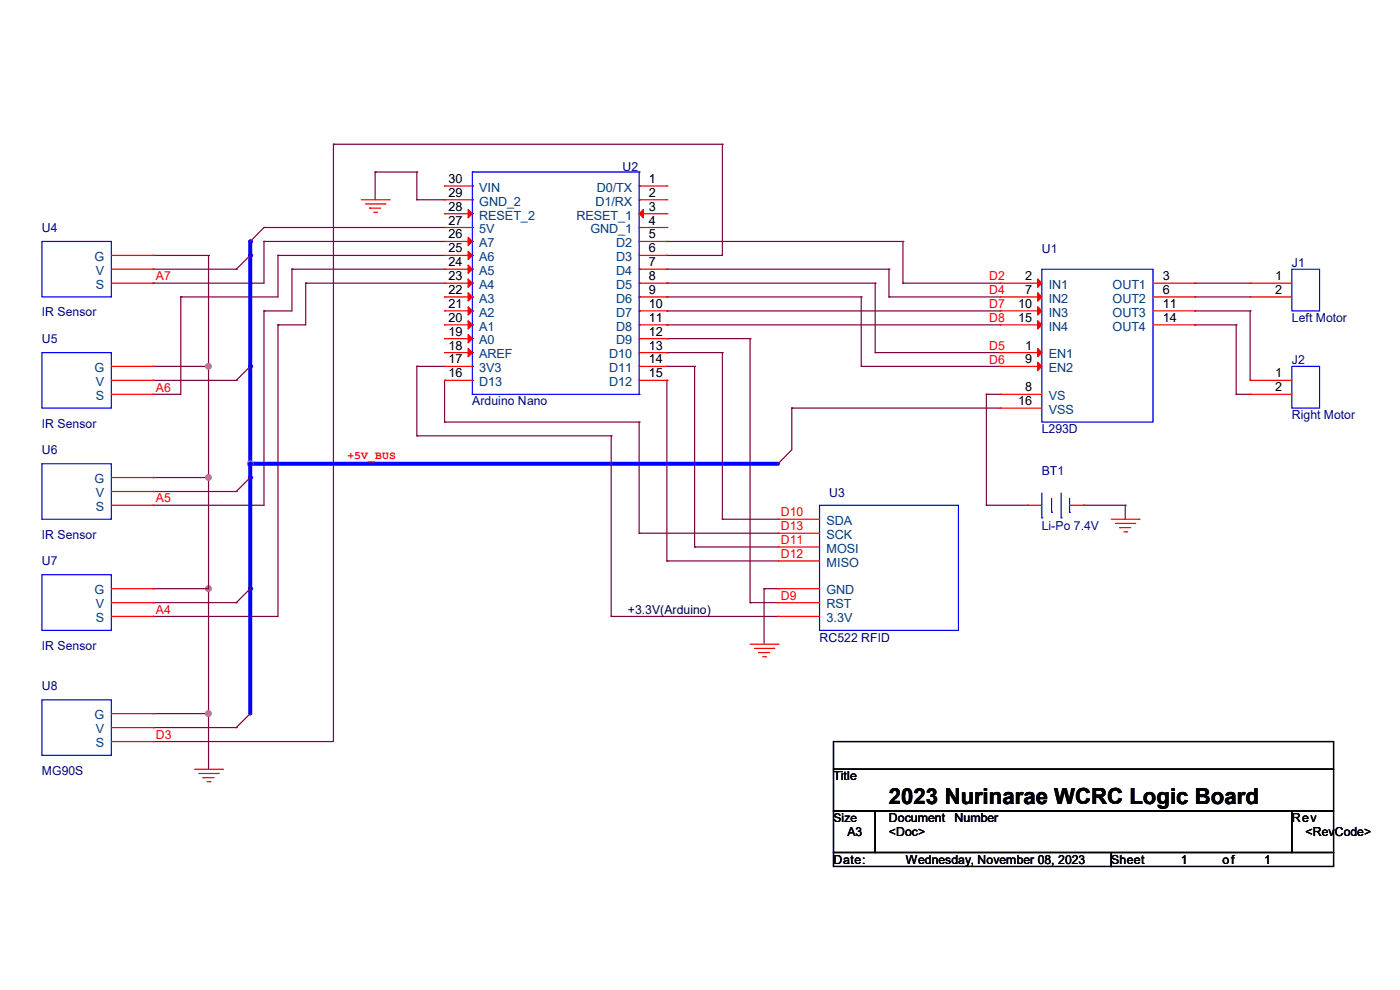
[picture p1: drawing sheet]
<svg xmlns="http://www.w3.org/2000/svg" width="297mm" height="210mm" viewBox="0 0 297 210" stroke-linecap="round" stroke-linejoin="round" font-family="sans-serif">
<g fill="none" stroke="#800040" stroke-width=".25">
<path d="M70.7 30.6h.1M70.7 30.6h82.5M70.7 30.6v126.7h-38.2M153.2 30.6h.1M153.2 30.6v23.6h-11.7M56 48.3h.1M56 51.2h.1M56 51.2v8.9h-23.5M56 51.2h38.3M56 48.3h38.3M59 54.2h.1M59 54.2v8.8h-20.6"/>
<path d="M59 54.2h35.3M61.9 57.1h.1M61.9 57.1v8.9h-5.9M61.9 57.1h32.4M141.5 51.2h.1M141.5 57.1h.1M141.5 54.2h.1M141.5 51.2h50.1M141.5 57.1h47.1M188.6 57.1h.1M188.6 57.1v5.9M191.6 51.2h.1"/>
<path d="M191.6 51.2v8.9M32.5 60.1h.1M38.4 63h.1M38.4 63v20.7h-5.9M56 66h.1M56 66v41.2h-23.5M59 68.9h.1M59 68.9v61.9h-26.5M64.9 60.1h.1M64.9 60.1h29.4M64.9 60.1v8.8h-5.9M88.4 77.7h.1"/>
<path d="M88.4 77.7h5.9M141.5 66h.1M141.5 68.9h.1M141.5 60.1h.1M141.5 63h.1M141.5 71.8h.1M141.5 74.8h.1M141.5 77.7h.1M141.5 60.1h44.2M141.5 63h41.2M141.5 66h70.7M141.5 68.9h70.7"/>
<path d="M141.5 74.8h11.7M141.5 77.7h5.9M141.5 71.8h17.6M147.4 77.7h.1M147.4 77.7v38.3M153.2 74.8h.1M153.2 74.8v35.4M159.1 71.8h.1M159.1 71.8v56M182.7 63h.1M182.7 77.7h.1M182.7 63v14.7"/>
<path d="M182.7 77.7h29.5M185.7 74.8h.1M185.7 60.1h.1M185.7 74.8h26.5M185.7 60.1v14.7M188.6 63h.1M188.6 63h23.6M191.6 60.1h.1M191.6 60.1h20.6M253.4 60.1h.1M253.4 63h.1M253.4 66h.1"/>
<path d="M253.4 68.9h.1M253.4 60.1h11.8M253.4 63h11.8M253.4 66h11.8M253.4 68.9h8.9M262.3 68.9h.1M262.3 68.9v14.8M265.2 66h.1M265.2 66v14.7M32.5 80.7h.1M32.5 83.7h.1M32.5 80.7h17.6"/>
<path d="M94.3 89.5h.1M94.3 80.7h.1M94.3 89.5h41.3M94.3 80.7v8.8M135.6 89.5h.1M135.6 89.5v23.6M141.5 80.7h.1M141.5 80.7v38.3M209.3 83.7h.1M209.3 83.7h2.9M209.3 83.7v23.5M262.3 83.7h.1"/>
<path d="M262.3 83.7h2.9M32.5 104.3h.1M32.5 107.2h.1M32.5 104.3h17.6M135.6 113.1h.1M135.6 113.1h29.5M141.5 119h.1M141.5 119h23.6M147.4 116h.1M147.4 116h17.7M153.2 110.2h.1M153.2 110.2h11.9"/>
<path d="M32.5 130.8h.1M32.5 127.8h.1M32.5 127.8h17.6M129.7 130.8h.1M129.7 130.8h35.4M159.1 127.8h.1M159.1 127.8h6M32.5 154.3h.1M32.5 157.3h.1M32.5 151.4h.1M32.5 154.3h17.6M32.5 151.4h11.7"/>
</g>
<path d="M53.1 51.2v3" fill="none" stroke="#00f" stroke-width=".85"/>
<circle cx="53.1" cy="51.2" r=".42" fill="#00f"/>
<path d="M53.1 54.2v23.5" fill="none" stroke="#00f" stroke-width=".85"/>
<circle cx="53.1" cy="54.2" r=".42" fill="#00f"/>
<path d="M53.1 77.7v20.7" fill="none" stroke="#00f" stroke-width=".85"/>
<circle cx="53.1" cy="77.7" r=".42" fill="#00f"/>
<path d="M53.1 101.3v23.6" fill="none" stroke="#00f" stroke-width=".85"/>
<circle cx="53.1" cy="101.3" r=".42" fill="#00f"/>
<path d="M53.1 124.9v26.5" fill="none" stroke="#00f" stroke-width=".85"/>
<circle cx="53.1" cy="124.9" r=".42" fill="#00f"/>
<path d="M53.1 98.4h112" fill="none" stroke="#00f" stroke-width=".85"/>
<circle cx="53.1" cy="98.4" r=".42" fill="#00f"/>
<circle cx="53.1" cy="98.4" r=".57" fill="#f0f" stroke="#f0f" stroke-width=".25"/>
<path d="M53.1 98.4v2.9" fill="none" stroke="#00f" stroke-width=".85"/>
<circle cx="53.1" cy="98.4" r=".42" fill="#00f"/>
<g fill="none" stroke="#800040" stroke-width=".25">
<path d="M79.6 36.5h.1M79.6 36.5h8.8M79.6 36.5v5.9M88.4 36.5h.1M88.4 36.5v5.9M32.5 57.1h.1M32.5 54.2h.1M32.5 57.1h17.6M32.5 54.2h11.7M44.2 54.2h.1M44.2 54.2v109M50.1 57.1h.1"/>
<path d="M53.1 51.2h.1M53.1 54.2l-3 2.9M56 48.3l-2.9 2.9M88.4 42.4h.1M88.4 42.4h5.9M32.5 77.7h.1M32.5 77.7h11.7M44.2 77.7h.1M53.1 77.7l-3 3M88.4 77.7h.1M88.4 77.7v14.8M50.1 80.7h.1"/>
<path d="M88.4 92.5h.1M88.4 92.5h41.3M129.7 92.5h.1M129.7 92.5v38.3M165.1 98.4h.1M168 86.6h.1M168 86.6v8.8l-2.9 3M168 86.6h44.2M32.5 101.3h.1M32.5 101.3h11.7M44.2 101.3h.1M50.1 104.3h.1"/>
<path d="M53.1 101.3l-3 3M209.3 107.2h.1M209.3 107.2h8.8M229.9 107.2h.1M229.9 107.2h8.8M238.7 107.2h.1M238.7 107.2v3M32.5 124.9h.1M32.5 124.9h11.7M44.2 124.9h.1M50.1 127.8h.1M53.1 124.9l-3 2.9"/>
<path d="M162.1 124.9h.1M162.1 124.9h3M162.1 124.9v11.8M44.2 151.4h.1M50.1 154.3h.1M53.1 151.4l-3 2.9"/>
</g>
<g fill="#f0f" stroke="#f0f" stroke-width=".25">
<circle cx="44.2" cy="151.4" r=".57"/>
<circle cx="44.2" cy="124.9" r=".57"/>
<circle cx="44.2" cy="101.3" r=".57"/>
<circle cx="44.2" cy="77.7" r=".57"/>
</g>
<g fill="none" stroke="#f00" stroke-width=".25">
<path d="M94.3 39.5h.1M94.3 39.5h5.9M135.6 39.5h5.9M141.5 39.5h.1M23.6 54.2h8.9M23.6 57.1h8.9M32.5 57.1h.1M32.5 54.2h.1M76.7 42.4h5.8M77.5 43.3h4.2M78.4 44.2h.1M78.4 44.2h2.4"/>
<path d="M79.3 45h.6M79.9 45h.1M81.7 43.3h.1M82.5 42.4h.1M94.3 57.1h.1M94.3 54.2h.1M94.3 51.2h.1M94.3 48.3h.1M94.3 45.3h.1M94.3 42.4h.1M94.3 42.4h5.9M94.3 45.3h5.9"/>
<path d="M94.3 48.3h5.9M94.3 51.2h5.9M94.3 54.2h5.9M94.3 57.1h5.9M135.6 42.4h5.9M135.6 45.3h5.9M135.6 48.3h5.9M135.6 51.2h5.9M135.6 54.2h5.9M135.6 57.1h5.9M141.5 42.4h.1M141.5 45.3h.1"/>
<path d="M141.5 48.3h.1M141.5 51.2h.1M141.5 54.2h.1M141.5 57.1h.1M23.6 60.1h8.9M23.6 77.7h8.9M32.5 60.1h.1M32.5 77.7h.1M94.3 77.7h.1M94.3 74.8h.1M94.3 71.8h.1M94.3 68.9h.1"/>
<path d="M94.3 66h.1M94.3 63h.1M94.3 60.1h.1M94.3 60.1h5.9M94.3 63h5.9M94.3 66h5.9M94.3 68.9h5.9M94.3 71.8h5.9M94.3 74.8h5.9M94.3 77.7h5.9M135.6 60.1h5.9M135.6 63h5.9"/>
<path d="M135.6 66h5.9M135.6 68.9h5.9M135.6 71.8h5.9M135.6 74.8h5.9M135.6 77.7h5.9M141.5 60.1h.1M141.5 63h.1M141.5 66h.1M141.5 68.9h.1M141.5 71.8h.1M141.5 74.8h.1M141.5 77.7h.1"/>
<path d="M212.2 60.1h.1M212.2 63h.1M212.2 66h.1M212.2 68.9h.1M212.2 74.8h.1M212.2 77.7h.1M212.2 60.1h8.8M212.2 63h8.8M212.2 66h8.8M212.2 68.9h8.8M212.2 74.8h8.8M212.2 77.7h8.8"/>
<path d="M244.6 60.1h8.8M244.6 63h8.8M244.6 66h8.8M244.6 68.9h8.8M253.4 60.1h.1M253.4 63h.1M253.4 66h.1M253.4 68.9h.1M265.2 60.1h.1M265.2 63h.1M265.2 60.1h8.9M265.2 63h8.9"/>
<path d="M23.6 80.7h8.9M23.6 83.7h8.9M32.5 83.7h.1M32.5 80.7h.1M94.3 80.7h.1M94.3 80.7h5.9M135.6 80.7h5.9M141.5 80.7h.1M212.2 86.6h.1M212.2 83.7h.1M212.2 83.7h8.8M212.2 86.6h8.8"/>
<path d="M265.2 80.7h.1M265.2 83.7h.1M265.2 80.7h8.9M265.2 83.7h8.9M23.6 107.2h8.9M23.6 104.3h8.9M23.6 101.3h8.9M32.5 107.2h.1M32.5 104.3h.1M32.5 101.3h.1M165.1 110.2h.1M165.1 113.1h.1"/>
<path d="M165.1 116h.1M165.1 119h.1M165.1 110.2h8.8M165.1 113.1h8.8M165.1 116h8.8M165.1 119h8.8M218.1 107.2h.1M218.1 107.2h2.9M226.9 107.2h3M229.9 107.2h.1M235.8 110.2h5.8M236.6 111h4.1"/>
<path d="M237.5 111.9h.1M237.5 111.9h2.4M238.4 112.8h.6M239 112.8h.1M240.7 111h.1M241.6 110.2h.1M23.6 130.8h8.9M23.6 127.8h8.9M23.6 124.9h8.9M32.5 130.8h.1M32.5 127.8h.1M32.5 124.9h.1"/>
<path d="M159.1 136.7h6M160 137.5h4.2M160.9 138.4h.1M160.9 138.4h2.4M161.8 139.3h.6M162.4 139.3h.1M164.2 137.5h.1M165.1 136.7h.1M165.1 124.9h.1M165.1 127.8h.1M165.1 130.8h.1M165.1 130.8h8.8"/>
<path d="M165.1 127.8h8.8M165.1 124.9h8.8M23.6 157.3h8.9M23.6 154.3h8.9M23.6 151.4h8.9M32.5 157.3h.1M32.5 154.3h.1M32.5 151.4h.1M41.3 163.2h5.9M42.2 164.1h4.1M43.1 165h.1M43.1 165h2.3"/>
<path d="M43.9 165.8h.6M44.5 165.8h.1M46.3 164.1h.1M47.2 163.2h.1"/>
</g>
<path d="M176.8 157.3h106.1v5.9h-106.1zM176.8 163.2h106.1v8.8h-106.1zM176.8 172h8.9v8.8h-8.9zM185.7 172h88.4v8.8h-88.4zM274.1 172h8.8v8.8h-8.8zM176.8 180.8h59v3h-59zM235.8 180.8h47.1v3h-47.1z" fill="none" stroke="#000" stroke-width=".25"/>
<g fill="none" stroke="#00f" stroke-width=".25">
<path d="M100.2 36.5h.1M100.2 39.5h.1M100.2 36.5h35.4M100.2 36.5v47.2M135.6 36.5h.1M135.6 39.5h.1M135.6 36.5v47.2M8.9 51.2h14.7v11.8h-14.7zM100.2 51.2h.1M100.2 54.2h.1M100.2 57.1h.1M100.2 42.4h.1"/>
<path d="M100.2 48.3h.1M100.2 45.3h.1M135.6 42.4h.1M135.6 51.2h.1M135.6 54.2h.1M135.6 57.1h.1M135.6 45.3h.1M135.6 48.3h.1M221 57.1h23.6v32.4h-23.6zM274.1 57.1h5.9v8.9h-5.9zM8.9 74.8h14.7v11.8h-14.7zM100.2 60.1h.1"/>
<path d="M100.2 63h.1M100.2 66h.1M100.2 68.9h.1M100.2 71.8h.1M100.2 74.8h.1M100.2 77.7h.1M135.6 60.1h.1M135.6 63h.1M135.6 66h.1M135.6 68.9h.1M135.6 71.8h.1M135.6 74.8h.1"/>
<path d="M135.6 77.7h.1M274.1 77.7h5.9v8.9h-5.9zM8.9 98.4h14.7v11.8h-14.7zM100.2 83.7h.1M100.2 80.7h.1M100.2 83.7h35.4M135.6 83.7h.1M135.6 80.7h.1M173.9 107.2h29.4v26.5h-29.4zM221 109.9h.1M221 104.6v5.3M223.1 108.7h.1"/>
<path d="M223.1 105.7v3M225.1 109.9h.1M225.1 104.6v5.3M226.9 108.7h.1M226.9 105.7v3M8.9 121.9h14.7v11.8h-14.7zM8.9 148.5h14.7v11.7h-14.7z"/>
</g>
<g fill="#f00" stroke="#f00" stroke-width=".25">
<path d="M135.6 45.3l.9-.9v1.8z"/>
<path d="M99.3 73.9l.9 .9-.9 .9z"/>
<path d="M99.3 71l.9 .8-.9 .9z"/>
<path d="M99.3 68l.9 .9-.9 .9z"/>
<path d="M99.3 65.1l.9 .9-.9 .8z"/>
<path d="M99.3 62.1l.9 .9-.9 .9z"/>
<path d="M99.3 59.2l.9 .9-.9 .9z"/>
<path d="M99.3 56.2l.9 .9-.9 .9z"/>
<path d="M99.3 53.3l.9 .9-.9 .9z"/>
<path d="M99.3 50.3l.9 .9-.9 .9z"/>
<path d="M99.3 44.4l.9 .9-.9 .9z"/>
<path d="M220.1 59.2l.9 .9-.9 .9z"/>
<path d="M220.1 62.1l.9 .9-.9 .9z"/>
<path d="M220.1 65.1l.9 .9-.9 .8z"/>
<path d="M220.1 68l.9 .9-.9 .9z"/>
<path d="M220.1 73.9l.9 .9-.9 .9z"/>
<path d="M220.1 76.8l.9 .9-.9 .9z"/>
</g>
<text font-size="4.7" x="188.6" y="170.5">2023 Nurinarae WCRC Logic Board</text>
<g font-size="2.7">
<text x="95.2" y="41.7">29</text>
<text x="95.2" y="38.8">30</text>
<text x="137.7" y="38.8">1</text>
<text x="137.7" y="41.7">2</text>
<text x="95.2" y="47.6">27</text>
<text x="95.2" y="44.7">28</text>
<text x="137.7" y="44.7">3</text>
<text x="137.7" y="47.6">4</text>
<text x="95.2" y="53.6">25</text>
<text x="95.2" y="50.6">26</text>
<text x="137.7" y="50.6">5</text>
<text x="137.7" y="53.6">6</text>
<text x="95.2" y="59.4">23</text>
<text x="95.2" y="56.5">24</text>
<text x="137.7" y="56.5">7</text>
<text x="137.7" y="59.4">8</text>
<text x="217.5" y="59.4">2</text>
<text x="246.7" y="59.4">3</text>
<text x="270.5" y="59.4">1</text>
<text x="95.2" y="65.3">21</text>
<text x="95.2" y="62.4">22</text>
<text x="137.7" y="62.4">9</text>
<text x="137.7" y="65.3">10</text>
<text x="216" y="65.3">10</text>
<text x="217.5" y="62.4">7</text>
<text x="246.7" y="62.4">6</text>
<text x="246.7" y="65.3">11</text>
<text x="270.5" y="62.4">2</text>
<text x="95.2" y="71.2">19</text>
<text x="95.2" y="68.3">20</text>
<text x="137.7" y="68.3">11</text>
<text x="137.7" y="71.2">12</text>
<text x="216" y="68.3">15</text>
<text x="246.7" y="68.3">14</text>
<text x="95.2" y="77.1">17</text>
<text x="95.2" y="74.2">18</text>
<text x="137.7" y="74.2">13</text>
<text x="137.7" y="77.1">14</text>
<text x="217.5" y="74.2">1</text>
<text x="217.5" y="77.1">9</text>
<text x="95.2" y="80.1">16</text>
<text x="137.7" y="80.1">15</text>
<text x="217.5" y="83">8</text>
<text x="270.5" y="80.1">1</text>
<text x="270.5" y="83">2</text>
<text x="216" y="85.9">16</text>
</g>
<g font-size="2.7" fill="#004080">
<text x="101.7" y="40.7">VIN</text>
<text x="126.6" y="40.7">D0/TX</text>
<text x="101.7" y="46.6">RESET_2</text>
<text x="101.7" y="43.6">GND_2</text>
<text x="122.3" y="46.6">RESET_1</text>
<text x="126.3" y="43.6">D1/RX</text>
<text x="101.7" y="52.5">A7</text>
<text x="101.7" y="49.5">5V</text>
<text x="125.3" y="49.5">GND_1</text>
<text x="130.7" y="52.5">D2</text>
<text x="20.1" y="55.4">G</text>
<text x="20.4" y="58.3">V</text>
<text x="101.7" y="58.3">A5</text>
<text x="101.7" y="55.4">A6</text>
<text x="130.7" y="55.4">D3</text>
<text x="130.7" y="58.3">D4</text>
<text x="20.4" y="61.3">S</text>
<text x="101.7" y="64.2">A3</text>
<text x="101.7" y="61.3">A4</text>
<text x="130.7" y="61.3">D5</text>
<text x="130.7" y="64.2">D6</text>
<text x="222.5" y="61.3">IN1</text>
<text x="222.5" y="64.2">IN2</text>
<text x="236" y="61.3">OUT1</text>
<text x="236" y="64.2">OUT2</text>
<text x="101.7" y="70.1">A1</text>
<text x="101.7" y="67.2">A2</text>
<text x="130.7" y="67.2">D7</text>
<text x="130.7" y="70.1">D8</text>
<text x="222.5" y="67.2">IN3</text>
<text x="222.5" y="70.1">IN4</text>
<text x="236" y="67.2">OUT3</text>
<text x="236" y="70.1">OUT4</text>
<text x="101.7" y="76">AREF</text>
<text x="101.7" y="73.1">A0</text>
<text x="129.2" y="76">D10</text>
<text x="130.7" y="73.1">D9</text>
<text x="222.5" y="76">EN1</text>
<text x="20.1" y="79">G</text>
<text x="20.4" y="81.9">V</text>
<text x="101.7" y="81.9">D13</text>
<text x="101.7" y="79">3V3</text>
<text x="129.2" y="79">D11</text>
<text x="129.2" y="81.9">D12</text>
<text x="222.5" y="79">EN2</text>
<text x="20.4" y="84.9">S</text>
<text x="222.5" y="87.8">VSS</text>
<text x="222.5" y="84.9">VS</text>
<text x="20.1" y="102.5">G</text>
<text x="20.4" y="105.5">V</text>
<text x="20.4" y="108.4">S</text>
<text x="175.3" y="111.4">SDA</text>
<text x="175.3" y="114.3">SCK</text>
<text x="175.3" y="117.3">MOSI</text>
<text x="175.3" y="120.2">MISO</text>
<text x="20.1" y="126.1">G</text>
<text x="20.4" y="132">S</text>
<text x="20.4" y="129.1">V</text>
<text x="175.3" y="126.1">GND</text>
<text x="175.3" y="129.1">RST</text>
<text x="175.3" y="132">3.3V</text>
<text x="20.1" y="152.6">G</text>
<text x="20.4" y="155.6">V</text>
<text x="20.4" y="158.5">S</text>
</g>
<g font-size="2.6" fill="#000080">
<text x="132" y="36.2">U2</text>
<text x="8.9" y="49.2">U4</text>
<text x="221" y="53.6">U1</text>
<text x="274.1" y="56.6">J1</text>
<text x="8.9" y="67.1">IR Sensor</text>
<text x="274.1" y="68.3">Left Motor</text>
<text x="8.9" y="72.7">U5</text>
<text x="274.1" y="77.2">J2</text>
<text x="100.2" y="86">Arduino Nano</text>
<text x="274.1" y="88.9">Right Motor</text>
<text x="8.9" y="90.7">IR Sensor</text>
<text x="221" y="91.9">L293D</text>
<text x="8.9" y="96.3">U6</text>
<text x="221" y="100.8">BT1</text>
<text x="175.9" y="105.5">U3</text>
<text x="221" y="112.5">Li-Po 7.4V</text>
<text x="8.9" y="114.3">IR Sensor</text>
<text x="8.9" y="119.9">U7</text>
<text x="8.9" y="137.9">IR Sensor</text>
<text x="173.9" y="136.1">RC522 RFID</text>
<text x="8.9" y="146.4">U8</text>
<text x="8.9" y="164.4">MG90S</text>
</g>
<g font-size="2.6" fill="#f00">
<text x="33.1" y="59.5">A7</text>
<text x="209.8" y="59.5">D2</text>
<text x="209.8" y="62.4">D4</text>
<text x="209.8" y="65.4">D7</text>
<text x="209.8" y="68.3">D8</text>
<text x="209.8" y="74.2">D5</text>
<text x="209.8" y="77.1">D6</text>
<text x="33.1" y="83.1">A6</text>
<text x="33.1" y="106.6">A5</text>
<text x="165.6" y="109.6">D10</text>
<text x="165.6" y="112.5">D13</text>
<text x="165.6" y="115.4">D11</text>
<text x="165.6" y="118.4">D12</text>
<text x="33.1" y="130.2">A4</text>
<text x="165.6" y="127.3">D9</text>
<text x="33.1" y="156.7">D3</text>
</g>
<text font-size="2.6" fill="#000040" x="133.2" y="130.2">+3.3V(Arduino)</text>
<g font-size="2.6">
<text x="176.8" y="165.6">Title</text>
<text x="179.8" y="177.3">A3</text>
<text x="188.6" y="177.3">&lt;Doc&gt;</text>
<text x="188.6" y="174.4">Document</text>
<text x="202.5" y="174.4">Number</text>
<text x="274.1" y="174.4">Rev</text>
<text x="277" y="177.3">&lt;RevCode&gt;</text>
<text x="176.8" y="183.2">Date:</text>
<text x="192.1" y="183.2">Wednesday, November 08, 2023</text>
<text x="235.7" y="183.2">Sheet</text>
<text x="250.5" y="183.2">1</text>
<text x="259.3" y="183.2">of</text>
<text x="268.2" y="183.2">1</text>
</g>
<text font-size="2.5" x="176.8" y="174.3">Size</text>
<text font-size="2.4" fill="#f00" x="73.7" y="97.4">+5V_BUS</text>
</svg>
